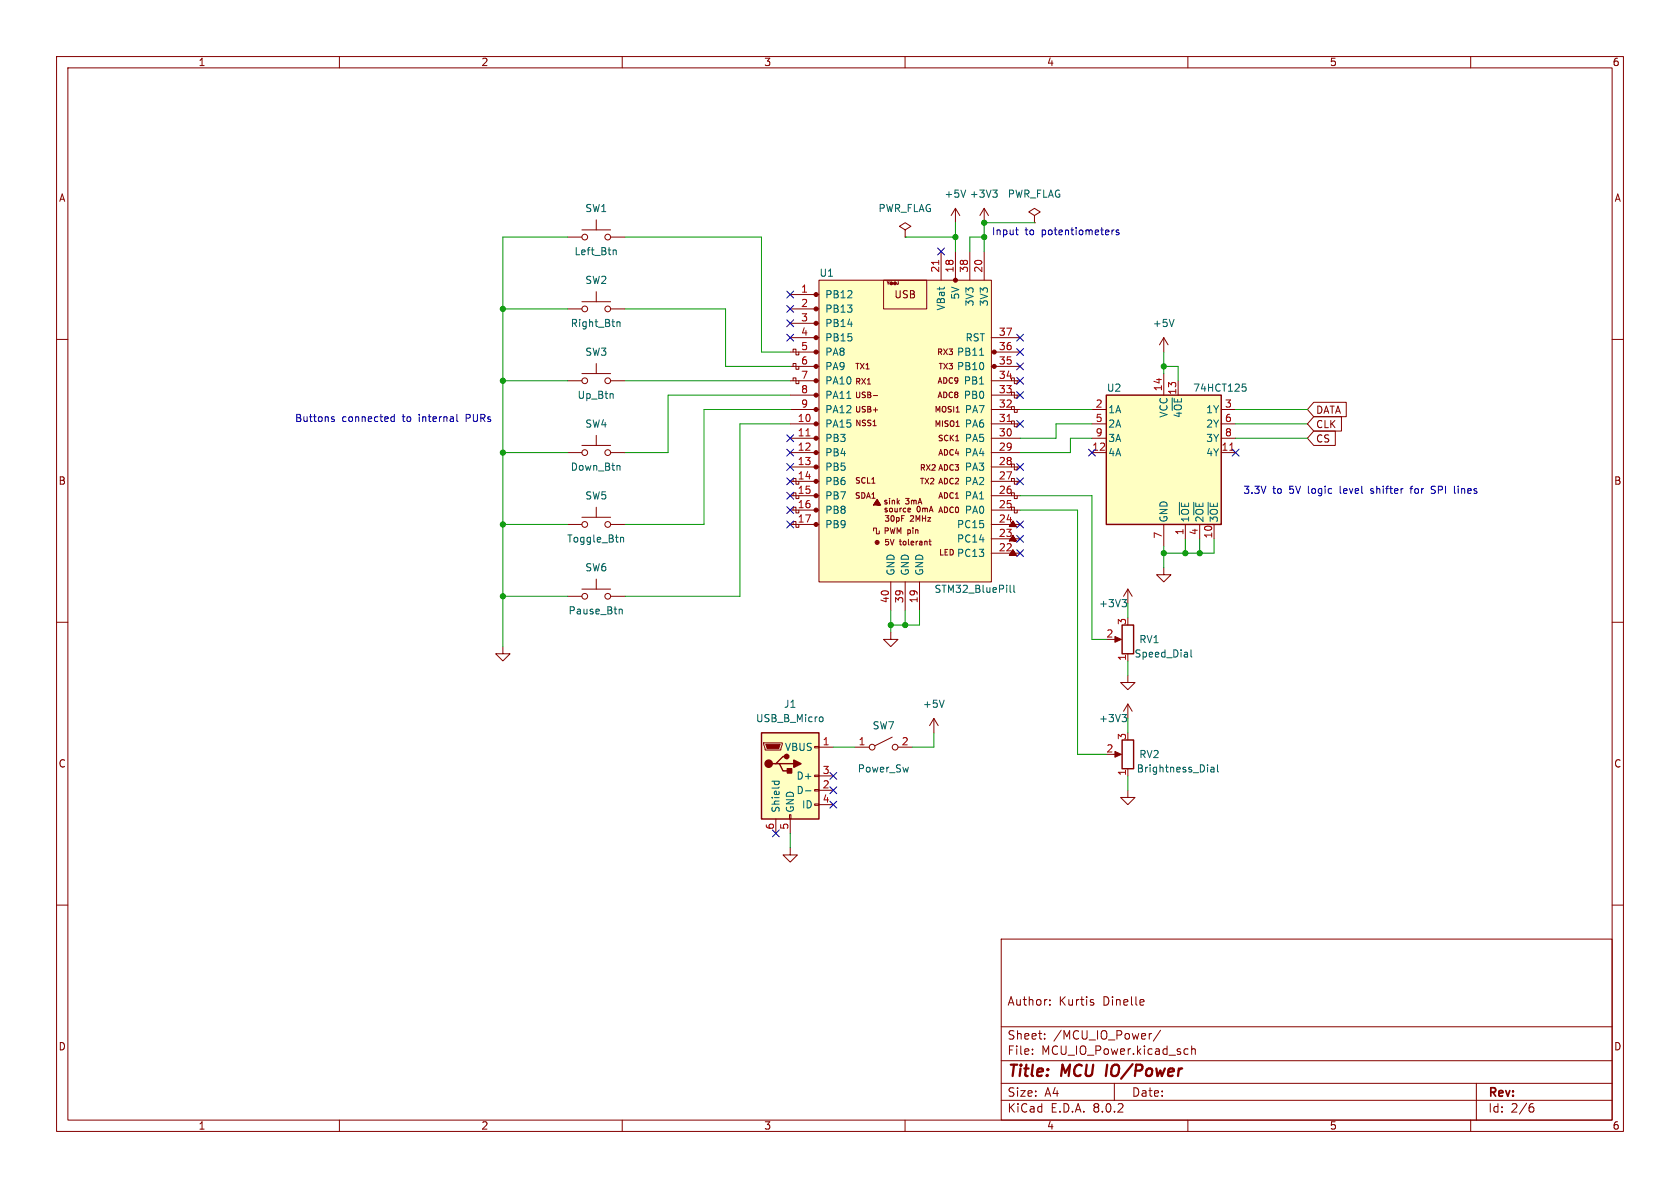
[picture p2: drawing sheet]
<svg xmlns="http://www.w3.org/2000/svg" width="297mm" height="210mm" viewBox="0 0 297 210" stroke-linecap="round" stroke-linejoin="round" font-family="sans-serif">
<g fill="none" stroke="#840000" stroke-width=".18">
<path d="M10 10h277v190h-277zM12 12h273v186h-273zM60 10v2M110 10v2M160 10v2M210 10v2M260 10v2M105.4 38.9v1.7M168.9 36.8l-.8 1.3M168.9 36.8v2.6M168.9 36.8l.8 1.3M182.9 38.1l1-.6-1-.7-1 .7 1 .6v1.3"/>
<path d="M182.9 39.4h.1M10 60h2M100.3 54.6h2.6M100.3 41.9h2.6M102.9 53.3h5M102.9 40.6h5M105.4 51.6v1.7M107.9 54.6h2.6M107.9 41.9h2.6M160 40.6l1-.6-1-.6-1 .6 1 .6v1.3M160 41.9h.1M285 60h2"/>
<path d="M100.3 67.3h2.6M102.9 66h5M102.9 78.7h5M105.4 64.3v1.7M105.4 77v1.7M107.9 67.3h2.6M100.3 92.7h2.6M100.3 80h2.6M102.9 91.4h5M105.4 89.7v1.7M107.9 92.7h2.6M107.9 80h2.6"/>
<path d="M10 110h2M100.3 105.4h2.6M102.9 104.1h5M105.4 102.4v1.7M107.9 105.4h2.6M157.5 111.8v1.2h1.2l-1.2 1.3-1.3-1.3h1.3M196.8 113h1.1M199.4 119.4v1.3h1.3l-1.3 1.2-1.3-1.2h1.3M199.4 104.1l-.8 1.3M199.4 104.1v2.6M199.4 115.6v1.2M199.4 104.1l.8 1.3"/>
<path d="M205.7 100.3v1.3h1.3l-1.3 1.3-1.2-1.3h1.2M285 110h2M151.1 132.1h2.6M157.7 130.3l-3 1.5M158.7 132.1h2.6M165.1 127l-.8 1.3M165.1 127v2.5M165.1 127l.8 1.3M199.4 124.5v2.5M199.4 124.5l-.8 1.2M199.4 124.5l.8 1.2M10 160h2"/>
<path d="M285 160h2M177 166h108v32h-108zM185.6 177.6v.1M185.6 176.8v.1M193 177.2l.3 .1 .1 .2-.2 .2h-.3M193 176.7l.3 .1M202 176.7l.2 .4-.7 .1M202.2 177.6l-.2 .1M60 198v2M110 198v2M160 198v2M177 194.5h108"/>
<path d="M177 191.5h108M177 187.5h108M177 181.5h108M182.5 186.3v.1M182.5 185.5v.1M184.7 183.6v.1M184.7 182.8v.1M197 191.5v3M203.6 182.7l-.3 .1M205.2 182.1l-1.3 2M209.6 185.4l.4 .1M210 198v2"/>
<path d="M210 186.3l-.4 .1M210.7 185.5l.2-.1 .3 .1 .1 .9M210.7 184.9v1.5M260 198v2M261 191.5v6.5M270.6 195.7h.3l.3 .3-.1 .5-.5 .1M271 195.1l-.4 .1"/>
<circle cx="103.4" cy="54.6" r=".51"/>
<circle cx="103.4" cy="41.9" r=".51"/>
<circle cx="107.4" cy="41.9" r=".51"/>
<circle cx="107.4" cy="54.6" r=".51"/>
<circle cx="103.4" cy="67.3" r=".51"/>
<circle cx="107.4" cy="67.3" r=".51"/>
<circle cx="103.4" cy="80" r=".51"/>
<circle cx="103.4" cy="92.7" r=".51"/>
<circle cx="107.4" cy="80" r=".51"/>
<circle cx="107.4" cy="92.7" r=".51"/>
<circle cx="103.4" cy="105.4" r=".51"/>
<circle cx="107.4" cy="105.4" r=".51"/>
<circle cx="154.2" cy="132.1" r=".51"/>
<circle cx="158.2" cy="132.1" r=".51"/>
</g>
<path d="M195.7 188.2l-.2 2" fill="none" stroke="#840000" stroke-width=".4"/>
<g fill="none" stroke="#006464" stroke-width=".18">
<path d="M170.7 33.6l-.4 1.3M108.5 44.2h.4v.8M109.1 57l.2-.1h.3v.8M109.4 82.3l.2 .2v.6M109.7 95.1l.2-.1h.3v.8M109.5 107.7h.4l.1 .8M198.4 106h.7l-.4 .5M198.9 106.5l.2 .2v.3l-.2 .3M210.5 114.9v1.1l.2 .1M160.6 135.6l-.2 .9M166.9 123.8l-.4 1.2M198.4 126.3h.7l-.4 .5"/>
<path d="M198.9 126.8l.2 .2v.3l-.2 .3"/>
</g>
<path d="M197.1 112.5l1.1 .5-1.1 .5z" fill="#840000" stroke="#840000" stroke-width=".18"/>
<path d="M198.4 110.5h2v5.1h-2z" fill="none" stroke="#840000" stroke-width=".25"/>
<path d="M195.6 69.9h20.3v22.8h-20.3z" fill="#ffffc2"/>
<path d="M195.6 69.9h20.3v22.8h-20.3zM198.4 130.8h2v5.1h-2z" fill="none" stroke="#840000" stroke-width=".25"/>
<g fill="none" stroke="#840000" stroke-width=".18">
<path d="M205.7 59.7v2.5M205.7 59.7l-.7 1.3M205.7 59.7l.8 1.3M193 72.4h2.6M193 74.9h2.6M193 77.5h2.6M205.7 66v3.9M208.3 67.3v2.6M215.9 72.4h2.5M215.9 74.9h2.5M215.9 77.5h2.5M193 80h2.6"/>
<path d="M205.7 92.7v3.8M209.5 92.7v2.6M212.1 92.7v2.6M214.6 92.7v2.6M215.9 80h2.5M88.9 114.3v1.3h1.3l-1.3 1.2-1.3-1.2h1.3M196.8 133.4h1.1M199.4 135.9v1.3"/>
</g>
<path d="M217.4 79.6h.7" fill="none" stroke="#a90000" stroke-width=".18"/>
<path d="M207.6 56.5l-.5 1.2M219.6 67.9h.6M219.8 68.4h.3l.2 .2-.1 .5-.4 .1M214.1 135.7h.5v.8M214.6 135.9l-.4 .1-.2 .2 .2 .3 .4-.1M215.2 135.2v1.1l.2 .2" fill="none" stroke="#006464" stroke-width=".18"/>
<path d="M197.1 132.8l1.1 .6-1.1 .5z" fill="#840000" stroke="#840000" stroke-width=".18"/>
<path d="M134.6 129.5h10.2v15.3h-10.2z" fill="#ffffc2"/>
<path d="M134.6 129.5h10.2v15.3h-10.2zM137.2 135h.6l.6 1.3h1.3M137.8 135h2.5M139.1 133.7h-.7l-1.2 1.3h-.7" fill="none" stroke="#840000" stroke-width=".25"/>
<g fill="#840000" stroke="#840000" stroke-width=".25">
<path d="M140.3 134.4l1.3 .6-1.3 .6z"/>
<path d="M139.2 135.9h.8v.8h-.8z"/>
<circle cx="135.9" cy="135" r=".63"/>
<circle cx="139.1" cy="133.7" r=".38"/>
</g>
<g fill="none" stroke="#840000" stroke-width=".18">
<path d="M135 131.3h3.3v.3l-.3 1h-2.7zM144 139.6h.8v.2h-.8zM144 137h.8v.3h-.8zM144 132h.8v.2h-.8zM144.8 132.1h2.5M144.8 139.7h2.5M144.8 137.2h2.5M199.4 139.7v1.3h1.3l-1.3 1.2-1.3-1.2h1.3M137.2 144.8v2.5M139.6 144h.2v.8h-.2zM139.7 149.9v1.2h1.3l-1.3 1.3-1.3-1.3h1.3M139.7 144.8v2.5"/>
<path d="M144 142.1h.8v.3h-.8zM144.8 142.2h2.5"/>
</g>
<path d="M135.4 131.6h2.5l-.2 .7h-2.1z" fill="#840000" stroke="#840000" stroke-width=".18"/>
<path d="M136.5 138.1h1.2M137 138.1l-.1 .4M137.7 138.1v.4M142.4 139.8h1M145.1 126.7l.3 .1 .1 .2-.1 .5-.3 .1" fill="none" stroke="#006464" stroke-width=".18"/>
<path d="M144.8 49.5h30.5v53.4h-30.5z" fill="#ffffc2"/>
<g fill="#840000" stroke="#840000" stroke-width=".18">
<circle cx="144.3" cy="92.7" r=".36"/>
<circle cx="144.3" cy="90.2" r=".36"/>
<circle cx="144.3" cy="87.6" r=".36"/>
<circle cx="144.3" cy="85.1" r=".36"/>
<circle cx="144.3" cy="82.6" r=".36"/>
<circle cx="144.3" cy="80" r=".36"/>
<circle cx="144.3" cy="77.5" r=".36"/>
<circle cx="144.3" cy="74.9" r=".36"/>
<circle cx="144.3" cy="72.4" r=".36"/>
<circle cx="144.3" cy="69.9" r=".36"/>
<circle cx="144.3" cy="67.3" r=".36"/>
<circle cx="144.3" cy="64.8" r=".36"/>
<circle cx="144.3" cy="62.2" r=".36"/>
<circle cx="144.3" cy="59.7" r=".36"/>
<circle cx="144.3" cy="57.2" r=".36"/>
<circle cx="144.3" cy="52.1" r=".36"/>
<circle cx="155.1" cy="95.9" r=".13"/>
<circle cx="168.9" cy="49.5" r=".36"/>
<circle cx="175.8" cy="64.8" r=".25"/>
<circle cx="175.8" cy="62.2" r=".25"/>
<circle cx="144.3" cy="54.6" r=".36"/>
</g>
<g fill="none" stroke="#840000" stroke-width=".18">
<path d="M174 36.8v2.6M174 36.8l-.8 1.3M174 36.8l.8 1.3M139.7 52.1h5.1M139.7 54.6h5.1M139.7 57.2h5.1M139.7 59.7h5.1M144.8 49.5h30.5v53.4h-30.5zM156.2 49.5h7.6v5.1h-7.6zM166.4 44.5v5M168.9 44.5v5M171.4 44.5v5"/>
<path d="M174 44.5v5M175.3 59.7h5M139.7 74.9h5.1M139.7 77.5h5.1M139.7 72.4h5.1M139.7 69.9h5.1M139.7 67.3h5.1M139.7 64.8h5.1M139.7 62.2h5.1M140.2 67.3v-.5h.5v1h.5v-.5M140.2 64.8v-.5h.5v1h.5v-.5M140.2 62.2v-.5h.5v1h.5v-.5"/>
<path d="M154.4 72.5h.8M154.4 69.9h.8M175.3 74.9h5M175.3 77.5h5M175.3 72.4h5M175.3 69.9h5M175.3 67.3h5M175.3 64.8h5M175.3 62.2h5M178.8 74.9v-.5h.5v1h.5v-.5M178.8 72.4v-.5h.5v1h.5v-.5M178.8 69.9v-.6h.5v1.1h.5v-.5"/>
<path d="M178.8 67.3v-.5h.5v1h.5v-.5M232.3 73.7h4.9v2.5h-4.9l-1.2-1.3zM232.3 76.2h3.8v2.5h-3.8l-1.2-1.2zM232.3 71.1h5.7v2.6h-5.7l-1.2-1.3zM139.7 80h5.1M139.7 82.6h5.1M139.7 85.1h5.1M139.7 87.6h5.1M139.7 90.2h5.1M139.7 92.7h5.1M140.2 92.7v-.5h.5v1h.5v-.5M140.2 90.2v-.5h.5v1h.5v-.5"/>
<path d="M140.2 87.6v-.5h.5v1h.5v-.5M140.2 85.1v-.5h.5v1h.5v-.5M154.4 93.9v-.6h.5v1.1h.5v-.5M155.1 88.8l.1 .2-.3-.1 .3 .3 .1-.4-.5 .1 .5 .4-.1-.7-.5 .4 .7 .3-.3-.8-.5 .7 1 .1-.5-.9-.7 .9h1.3l-.6-1-.7 1M160.8 89.8l.2 .3-.5 .1M160.9 90.4l-.2 .1M164.2 95.7h.4M164.4 95.3v.9l.2 .1M175.3 80h5M175.3 82.6h5M175.3 85.1h5M175.3 87.6h5"/>
<path d="M175.3 90.2h5M175.3 92.7h5M175.3 97.8h5M175.3 95.3h5M178.8 90.2v-.5h.5v1h.5v-.5M178.8 87.6v-.5h.5v1h.5v-.5M178.8 85.1v-.5h.5v1h.5v-.5M178.8 82.6v-.6h.5v1.1h.5v-.5M179.1 97.7l.1 .2-.3-.1 .3 .2 .1-.3-.5 .1 .5 .4-.1-.7-.5 .4 .8 .3-.4-.8-.5 .6 1 .2-.5-.9-.7 .9h1.3l-.6-1-.7 1M179.1 95.1l.1 .3-.3-.1 .3 .2 .1-.4-.5 .2 .5 .3-.1-.6-.5 .4 .8 .2-.4-.7-.5 .6 1 .1-.5-.9-.7 .9h1.3l-.6-1-.7 1M179.1 92.6l.1 .2-.3-.1 .3 .3 .1-.4-.5 .1 .5 .4-.1-.6-.5 .3 .8 .3-.4-.8-.5 .7 1 .1-.5-.9-.7 .9h1.3l-.6-1-.7 1M157.5 102.9v5.1"/>
<path d="M160 102.9v5.1M162.6 102.9v5.1"/>
<circle cx="175.8" cy="64.8" r=".36"/>
<circle cx="175.8" cy="62.2" r=".36"/>
<circle cx="155.1" cy="95.9" r=".36"/>
<circle cx="155.1" cy="95.9" r=".25"/>
</g>
<path d="M166 46v.7M142.5 77.1h.7M178 74.5h.8" fill="none" stroke="#a90000" stroke-width=".18"/>
<path d="M175.5 33.6h.8l-.4 .5M176 34.1l.3 .2v.3l-.3 .3M149.7 70.4h.7M173.2 62.8h.7M178.6 103.4v1.1l.2 .2M179.2 103.4v1.1l.2 .2" fill="none" stroke="#006464" stroke-width=".18"/>
<g fill="none" stroke="#0000c2" stroke-width=".18">
<path d="M179.5 40.6h.5M179.8 41.4l.2 .1M196.6 40.6v.9M196.9 40.6l-.3 .3M197.8 40.7l-.3-.1-.2 .2 .1 .2 .4 .1v.3h-.5M58.6 73.9l.5 .4-.2 .2h-.3M59.1 73.7h-.3l-.2 .2M69.1 74.3l.2 .2h.4M69.7 73.7h-.4l-.2 .2M69.7 73.2v1.3M80.8 73.2v1.1l.2 .2M242.3 87.2h.1"/>
<path d="M242.5 86.4l-.2 .2 .2 .2M249.3 86.4h.4M249.7 85.9l-.3 .2v1.1M253 87.2h.6M253.7 86l-.4-.1-.3 .3 .1 .3 .5 .2M257.8 85.9v.2M257.8 86.4v.8"/>
</g>
<g fill="none" stroke="#009600" stroke-width=".18">
<path d="M168.9 39.4v5.1M182.9 39.4h-8.9v5.1M88.9 54.6h11.4M100.3 41.9h-11.4v72.4M110.5 54.6h17.8v10.2h11.4M110.5 41.9h24.1v20.3h5.1M160 41.9h8.9M174 41.9h-2.6v2.6M88.9 67.3h11.4M110.5 67.3h29.2M139.7 74.9h-8.9v30.5h-20.3M139.7 72.4h-15.2v20.3h-14"/>
<path d="M139.7 69.9h-21.6v10.1h-7.6M180.3 72.4h12.7M193 74.9h-6.3v2.6h-6.4M193 77.5h-3.8v2.5h-8.9M205.7 62.2v3.8M205.7 64.8h2.6v2.5M218.4 74.9h12.7M218.4 72.4h12.7M218.4 77.5h12.7M88.9 92.7h11.4M88.9 80h11.4M180.3 87.6h12.7v25.4h2.6"/>
<path d="M180.3 90.2h10.2v43.2h5.1M205.7 96.5v3.8M209.5 95.3v2.5M212.1 95.3v2.5M214.6 95.3v2.5h-8.9M88.9 105.4h11.4M157.5 108v3.8M160 108v2.5M162.6 108v2.5h-5.1M199.4 106.7v2.5M199.4 116.8v2.6M147.3 132.1h3.8"/>
<path d="M165.1 129.5v2.6h-3.8M199.4 127v2.5M199.4 137.2v2.5M139.7 147.3v2.6"/>
</g>
<g fill="none" stroke="#000084" stroke-width=".18">
<path d="M139.1 56.5l1.2 1.3M139.1 59.1l1.2 1.2M139.1 51.5l1.2 1.2M139.1 54l1.2 1.2M140.3 56.5l-1.2 1.3M140.3 59.1l-1.2 1.2M140.3 51.5l-1.2 1.2M140.3 54l-1.2 1.2M165.8 43.8l1.2 1.3M167 43.8l-1.2 1.3M179.7 59.1l1.2 1.2M180.9 59.1l-1.2 1.2"/>
<path d="M139.1 79.4l1.2 1.2M139.1 76.9l1.2 1.2M140.3 79.4l-1.2 1.2M140.3 76.9l-1.2 1.2M179.7 61.6l1.2 1.2M179.7 66.7l1.2 1.2M179.7 74.3l1.2 1.2M179.7 69.2l1.2 1.3M179.7 64.2l1.2 1.2M180.9 61.6l-1.2 1.2M180.9 66.7l-1.2 1.2M180.9 74.3l-1.2 1.2"/>
<path d="M180.9 69.2l-1.2 1.3M180.9 64.2l-1.2 1.2M192.4 79.4l1.2 1.2M193.6 79.4l-1.2 1.2M217.8 79.4l1.2 1.2M219 79.4l-1.2 1.2M139.1 92.1l1.2 1.2M139.1 87l1.2 1.2M139.1 84.5l1.2 1.2M139.1 81.9l1.2 1.3M139.1 89.6l1.2 1.2M140.3 92.1l-1.2 1.2"/>
<path d="M140.3 87l-1.2 1.2M140.3 84.5l-1.2 1.2M140.3 81.9l-1.2 1.3M140.3 89.6l-1.2 1.2M179.7 84.5l1.2 1.2M179.7 92.1l1.2 1.2M179.7 81.9l1.2 1.3M179.7 94.6l1.2 1.3M179.7 97.2l1.2 1.2M180.9 84.5l-1.2 1.2M180.9 92.1l-1.2 1.2M180.9 81.9l-1.2 1.3"/>
<path d="M180.9 94.6l-1.2 1.3M180.9 97.2l-1.2 1.2M146.7 136.6l1.2 1.2M146.7 139.1l1.2 1.2M147.9 136.6l-1.2 1.2M147.9 139.1l-1.2 1.2M136.6 146.7l1.2 1.2M137.8 146.7l-1.2 1.2M146.7 141.6l1.2 1.2M147.9 141.6l-1.2 1.2"/>
</g>
<g fill="#009600" stroke="#009600" stroke-width=".18">
<circle cx="174" cy="41.9" r=".46"/>
<circle cx="174" cy="39.4" r=".46"/>
<circle cx="168.9" cy="41.9" r=".46"/>
<circle cx="160" cy="110.5" r=".46"/>
<circle cx="157.5" cy="110.5" r=".46"/>
<circle cx="205.7" cy="97.8" r=".46"/>
<circle cx="209.5" cy="97.8" r=".46"/>
<circle cx="88.9" cy="54.6" r=".46"/>
<circle cx="88.9" cy="105.4" r=".46"/>
<circle cx="88.9" cy="92.7" r=".46"/>
<circle cx="88.9" cy="80" r=".46"/>
<circle cx="88.9" cy="67.3" r=".46"/>
<circle cx="205.7" cy="64.8" r=".46"/>
<circle cx="212.1" cy="97.8" r=".46"/>
</g>
<g font-size="2.8" fill="#840000">
<text x="178" y="190.9">Title:</text>
<text x="187.7" y="190.9">MCU</text>
<text x="196.4" y="190.9">IO/Power</text>
</g>
<g font-size="2.1" fill="#840000">
<text x="178" y="178">Author:</text>
<text x="187.2" y="178">Kurtis</text>
<text x="195" y="178">Dinelle</text>
<text x="178" y="184">Sheet:</text>
<text x="186.2" y="184">/MCU_IO_Power/</text>
<text x="178" y="186.7">File:</text>
<text x="184.1" y="186.7">MCU_IO_Power.kicad_sch</text>
<text x="178" y="196.9">KiCad</text>
<text x="178" y="194.1">Size:</text>
<text x="184.7" y="194.1">A4</text>
<text x="185.7" y="196.9">E.D.A.</text>
<text x="193.3" y="196.9">8.0.2</text>
<text x="200" y="194.1">Date:</text>
<text x="263" y="194.3">Rev:</text>
<text x="263" y="196.9">Id:</text>
<text x="267.1" y="196.9">2/6</text>
</g>
<g font-size="1.8" fill="#840000">
<text x="35" y="11.9">1</text>
<text x="85" y="11.9">2</text>
<text x="135" y="11.9">3</text>
<text x="185" y="11.9">4</text>
<text x="235" y="11.9">5</text>
<text x="285" y="11.9">6</text>
<text x="10.3" y="35.9">A</text>
<text x="285.3" y="35.9">A</text>
<text x="158" y="52.9">USB</text>
<text x="232.6" y="75.9">CLK</text>
<text x="232.6" y="73.3">DATA</text>
<text x="232.6" y="78.4">CS</text>
<text x="10.3" y="85.9">B</text>
<text x="285.3" y="85.9">B</text>
<text x="10.3" y="135.9">C</text>
<text x="285.3" y="135.9">C</text>
<text x="10.3" y="185.9">D</text>
<text x="285.3" y="185.9">D</text>
<text x="35" y="199.9">1</text>
<text x="85" y="199.9">2</text>
<text x="135" y="199.9">3</text>
<text x="185" y="199.9">4</text>
<text x="235" y="199.9">5</text>
<text x="285" y="199.9">6</text>
</g>
<g font-size="1.8" fill="#006464">
<text x="166.9" y="35.2">+5V</text>
<text x="171.3" y="35.2">+3V3</text>
<text x="178.1" y="35.2">PWR_FLAG</text>
<text x="103.4" y="37.7">SW1</text>
<text x="155.2" y="37.7">PWR_FLAG</text>
<text x="101.5" y="45.3">Left_Btn</text>
<text x="103.4" y="50.4">SW2</text>
<text x="144.8" y="49.1">U1</text>
<text x="145.8" y="52.9">PB12</text>
<text x="169.8" y="53" transform="rotate(-90 169.8 53)">5V</text>
<text x="100.8" y="58">Right_Btn</text>
<text x="145.8" y="55.5">PB13</text>
<text x="145.8" y="58">PB14</text>
<text x="167.2" y="55" transform="rotate(-90 167.2 55)">VBat</text>
<text x="172.3" y="54.3" transform="rotate(-90 172.3 54.3)">3V3</text>
<text x="174.9" y="54.3" transform="rotate(-90 174.9 54.3)">3V3</text>
<text x="203.7" y="58">+5V</text>
<text x="103.4" y="63.1">SW3</text>
<text x="145.8" y="60.6">PB15</text>
<text x="145.8" y="63.1">PA8</text>
<text x="145.8" y="65.6">PA9</text>
<text x="169.1" y="65.6">PB10</text>
<text x="169.1" y="63.1">PB11</text>
<text x="170.6" y="60.6">RST</text>
<text x="102" y="70.7">Up_Btn</text>
<text x="145.8" y="68.2">PA10</text>
<text x="145.8" y="70.7">PA11</text>
<text x="170.3" y="70.7">PB0</text>
<text x="170.3" y="68.2">PB1</text>
<text x="195.6" y="69.4">U2</text>
<text x="210.8" y="69.4">74HCT125</text>
<text x="103.4" y="75.8">SW4</text>
<text x="145.8" y="75.8">PA15</text>
<text x="145.8" y="73.3">PA12</text>
<text x="170.5" y="75.8">PA6</text>
<text x="170.5" y="73.3">PA7</text>
<text x="195.8" y="73.3">1A</text>
<text x="195.8" y="75.8">2A</text>
<text x="206.6" y="73.9" transform="rotate(-90 206.6 73.9)">VCC</text>
<text x="209.1" y="74" transform="rotate(-90 209.1 74)">4~{OE}</text>
<text x="213.1" y="73.3">1Y</text>
<text x="213.1" y="75.8">2Y</text>
<text x="100.8" y="83.4">Down_Btn</text>
<text x="145.8" y="78.3">PB3</text>
<text x="145.8" y="80.9">PB4</text>
<text x="145.8" y="83.4">PB5</text>
<text x="170.5" y="83.4">PA3</text>
<text x="170.5" y="80.9">PA4</text>
<text x="170.5" y="78.3">PA5</text>
<text x="195.8" y="80.9">4A</text>
<text x="195.8" y="78.3">3A</text>
<text x="213.1" y="80.9">4Y</text>
<text x="213.1" y="78.3">3Y</text>
<text x="103.4" y="88.5">SW5</text>
<text x="145.8" y="86">PB6</text>
<text x="145.8" y="88.5">PB7</text>
<text x="170.5" y="88.5">PA1</text>
<text x="170.5" y="86">PA2</text>
<text x="145.8" y="91">PB8</text>
<text x="145.8" y="93.6">PB9</text>
<text x="169.1" y="93.6">PC15</text>
<text x="170.5" y="91">PA0</text>
<text x="206.6" y="92.5" transform="rotate(-90 206.6 92.5)">GND</text>
<text x="210.4" y="92.5" transform="rotate(-90 210.4 92.5)">1~{OE}</text>
<text x="213" y="92.5" transform="rotate(-90 213 92.5)">2~{OE}</text>
<text x="215.5" y="92.5" transform="rotate(-90 215.5 92.5)">3~{OE}</text>
<text x="100.2" y="96.1">Toggle_Btn</text>
<text x="103.4" y="101.2">SW6</text>
<text x="158.3" y="101.9" transform="rotate(-90 158.3 101.9)">GND</text>
<text x="160.9" y="101.9" transform="rotate(-90 160.9 101.9)">GND</text>
<text x="163.4" y="101.9" transform="rotate(-90 163.4 101.9)">GND</text>
<text x="169.1" y="98.7">PC13</text>
<text x="169.1" y="96.1">PC14</text>
<text x="165.1" y="105">STM32_BluePill</text>
<text x="194.2" y="107.5">+3V3</text>
<text x="100.4" y="108.8">Pause_Btn</text>
<text x="201.3" y="113.9">RV1</text>
<text x="200.5" y="116.4">Speed_Dial</text>
<text x="138.5" y="125.3">J1</text>
<text x="163.1" y="125.3">+5V</text>
<text x="133.6" y="127.9">USB_B_Micro</text>
<text x="154.2" y="129.1">SW7</text>
<text x="194.2" y="127.9">+3V3</text>
<text x="138.7" y="132.9">VBUS</text>
<text x="151.5" y="136.8">Power_Sw</text>
<text x="200.9" y="136.8">Brightness_Dial</text>
<text x="201.3" y="134.2">RV2</text>
<text x="138" y="143.8" transform="rotate(-90 138 143.8)">Shield</text>
<text x="140.6" y="143.8" transform="rotate(-90 140.6 143.8)">GND</text>
<text x="140.7" y="140.6">D-</text>
<text x="140.7" y="138">D+</text>
<text x="141.7" y="143.1">ID</text>
</g>
<g font-size="1.8" fill="#0000c2">
<text x="175.3" y="41.7">Input</text>
<text x="181.2" y="41.7">to</text>
<text x="184.3" y="41.7">potentiometers</text>
<text x="52.1" y="74.7">Buttons</text>
<text x="60.4" y="74.7">connected</text>
<text x="71.3" y="74.7">to</text>
<text x="74.3" y="74.7">internal</text>
<text x="82.8" y="74.7">PURs</text>
<text x="219.7" y="87.4">3.3V</text>
<text x="225" y="87.4">to</text>
<text x="228" y="87.4">5V</text>
<text x="231.5" y="87.4">logic</text>
<text x="237.3" y="87.4">level</text>
<text x="243" y="87.4">shifter</text>
<text x="250.3" y="87.4">for</text>
<text x="254.1" y="87.4">SPI</text>
<text x="258.3" y="87.4">lines</text>
</g>
<g font-size="1.8" fill="#a90000">
<text x="141.5" y="51.8">1</text>
<text x="166.1" y="48.3" transform="rotate(-90 166.1 48.3)">21</text>
<text x="168.7" y="48.3" transform="rotate(-90 168.7 48.3)">18</text>
<text x="171.2" y="48.3" transform="rotate(-90 171.2 48.3)">38</text>
<text x="173.7" y="48.3" transform="rotate(-90 173.7 48.3)">20</text>
<text x="141.5" y="54.4">2</text>
<text x="141.5" y="56.9">3</text>
<text x="141.5" y="59.4">4</text>
<text x="176.5" y="59.4">37</text>
<text x="141.5" y="62">5</text>
<text x="141.5" y="64.5">6</text>
<text x="176.5" y="64.5">35</text>
<text x="176.5" y="62">36</text>
<text x="141.5" y="67.1">7</text>
<text x="141.5" y="69.6">8</text>
<text x="176.5" y="69.6">33</text>
<text x="176.5" y="67.1">34</text>
<text x="205.5" y="69.3" transform="rotate(-90 205.5 69.3)">14</text>
<text x="208" y="69.9" transform="rotate(-90 208 69.9)">13</text>
<text x="140.9" y="74.7">10</text>
<text x="140.9" y="77.2">11</text>
<text x="141.5" y="72.1">9</text>
<text x="176.5" y="77.2">30</text>
<text x="176.5" y="74.7">31</text>
<text x="176.5" y="72.1">32</text>
<text x="193.6" y="72.1">2</text>
<text x="193.6" y="74.7">5</text>
<text x="193.6" y="77.2">9</text>
<text x="216.5" y="72.1">3</text>
<text x="216.5" y="74.7">6</text>
<text x="216.5" y="77.2">8</text>
<text x="140.9" y="79.8">12</text>
<text x="140.9" y="82.3">13</text>
<text x="176.5" y="82.3">28</text>
<text x="176.5" y="79.8">29</text>
<text x="193" y="79.8">12</text>
<text x="215.9" y="79.8">11</text>
<text x="140.9" y="84.8">14</text>
<text x="140.9" y="87.4">15</text>
<text x="140.9" y="89.9">16</text>
<text x="176.5" y="89.9">25</text>
<text x="176.5" y="87.4">26</text>
<text x="176.5" y="84.8">27</text>
<text x="140.9" y="92.5">17</text>
<text x="176.5" y="95">23</text>
<text x="176.5" y="92.5">24</text>
<text x="205.5" y="95.3" transform="rotate(-90 205.5 95.3)">7</text>
<text x="209.3" y="94.7" transform="rotate(-90 209.3 94.7)">1</text>
<text x="211.8" y="94.7" transform="rotate(-90 211.8 94.7)">4</text>
<text x="214.4" y="95.3" transform="rotate(-90 214.4 95.3)">10</text>
<text x="176.5" y="97.5">22</text>
<text x="157.2" y="106.7" transform="rotate(-90 157.2 106.7)">40</text>
<text x="159.8" y="106.7" transform="rotate(-90 159.8 106.7)">39</text>
<text x="162.3" y="106.7" transform="rotate(-90 162.3 106.7)">19</text>
<text x="195.5" y="112.8">2</text>
<text x="199.1" y="110.6" transform="rotate(-90 199.1 110.6)">3</text>
<text x="199.1" y="116.9" transform="rotate(-90 199.1 116.9)">1</text>
<text x="145.3" y="131.8">1</text>
<text x="151.7" y="131.8">1</text>
<text x="159.3" y="131.8">2</text>
<text x="199.1" y="130.9" transform="rotate(-90 199.1 130.9)">3</text>
<text x="145.3" y="136.9">3</text>
<text x="195.5" y="133.1">2</text>
<text x="199.1" y="137.2" transform="rotate(-90 199.1 137.2)">1</text>
<text x="145.3" y="139.4">2</text>
<text x="145.3" y="142">4</text>
<text x="136.9" y="146.8" transform="rotate(-90 136.9 146.8)">6</text>
<text x="139.4" y="146.8" transform="rotate(-90 139.4 146.8)">5</text>
</g>
<g font-size="1.4" fill="#840000">
<text x="151.1" y="65.5">TX1</text>
<text x="165.6" y="63">RX3</text>
<text x="165.8" y="65.5">TX3</text>
<text x="151.1" y="70.6">USB-</text>
<text x="151.1" y="68.2">RX1</text>
<text x="165.6" y="70.6">ADC8</text>
<text x="165.6" y="68">ADC9</text>
<text x="151.1" y="73.1">USB+</text>
<text x="151.1" y="75.5">NSS1</text>
<text x="165.1" y="75.7">MISO1</text>
<text x="165.1" y="73.1">MOSI1</text>
<text x="162.5" y="83.4">RX2 ADC3</text>
<text x="165.7" y="78.2">SCK1</text>
<text x="165.8" y="80.7">ADC4</text>
<text x="151" y="88.4">SDA1</text>
<text x="151.1" y="85.7">SCL1</text>
<text x="156.1" y="89.4">sink</text>
<text x="160.1" y="89.4">3mA</text>
<text x="162.5" y="85.8">TX2 ADC2</text>
<text x="165.8" y="88.4">ADC1</text>
<text x="156.1" y="94.6">PWM pin</text>
<text x="156.1" y="90.8">source</text>
<text x="156.2" y="92.4">30pF</text>
<text x="160.9" y="92.4">2MHz</text>
<text x="162.1" y="90.8">0mA ADC0</text>
<text x="156.2" y="96.6">5V</text>
<text x="159" y="96.6">tolerant</text>
<text x="165.9" y="98.4">LED</text>
</g>
<text font-size=".7" fill="#840000" x="156.6" y="50.5">Y@@J</text>
</svg>
